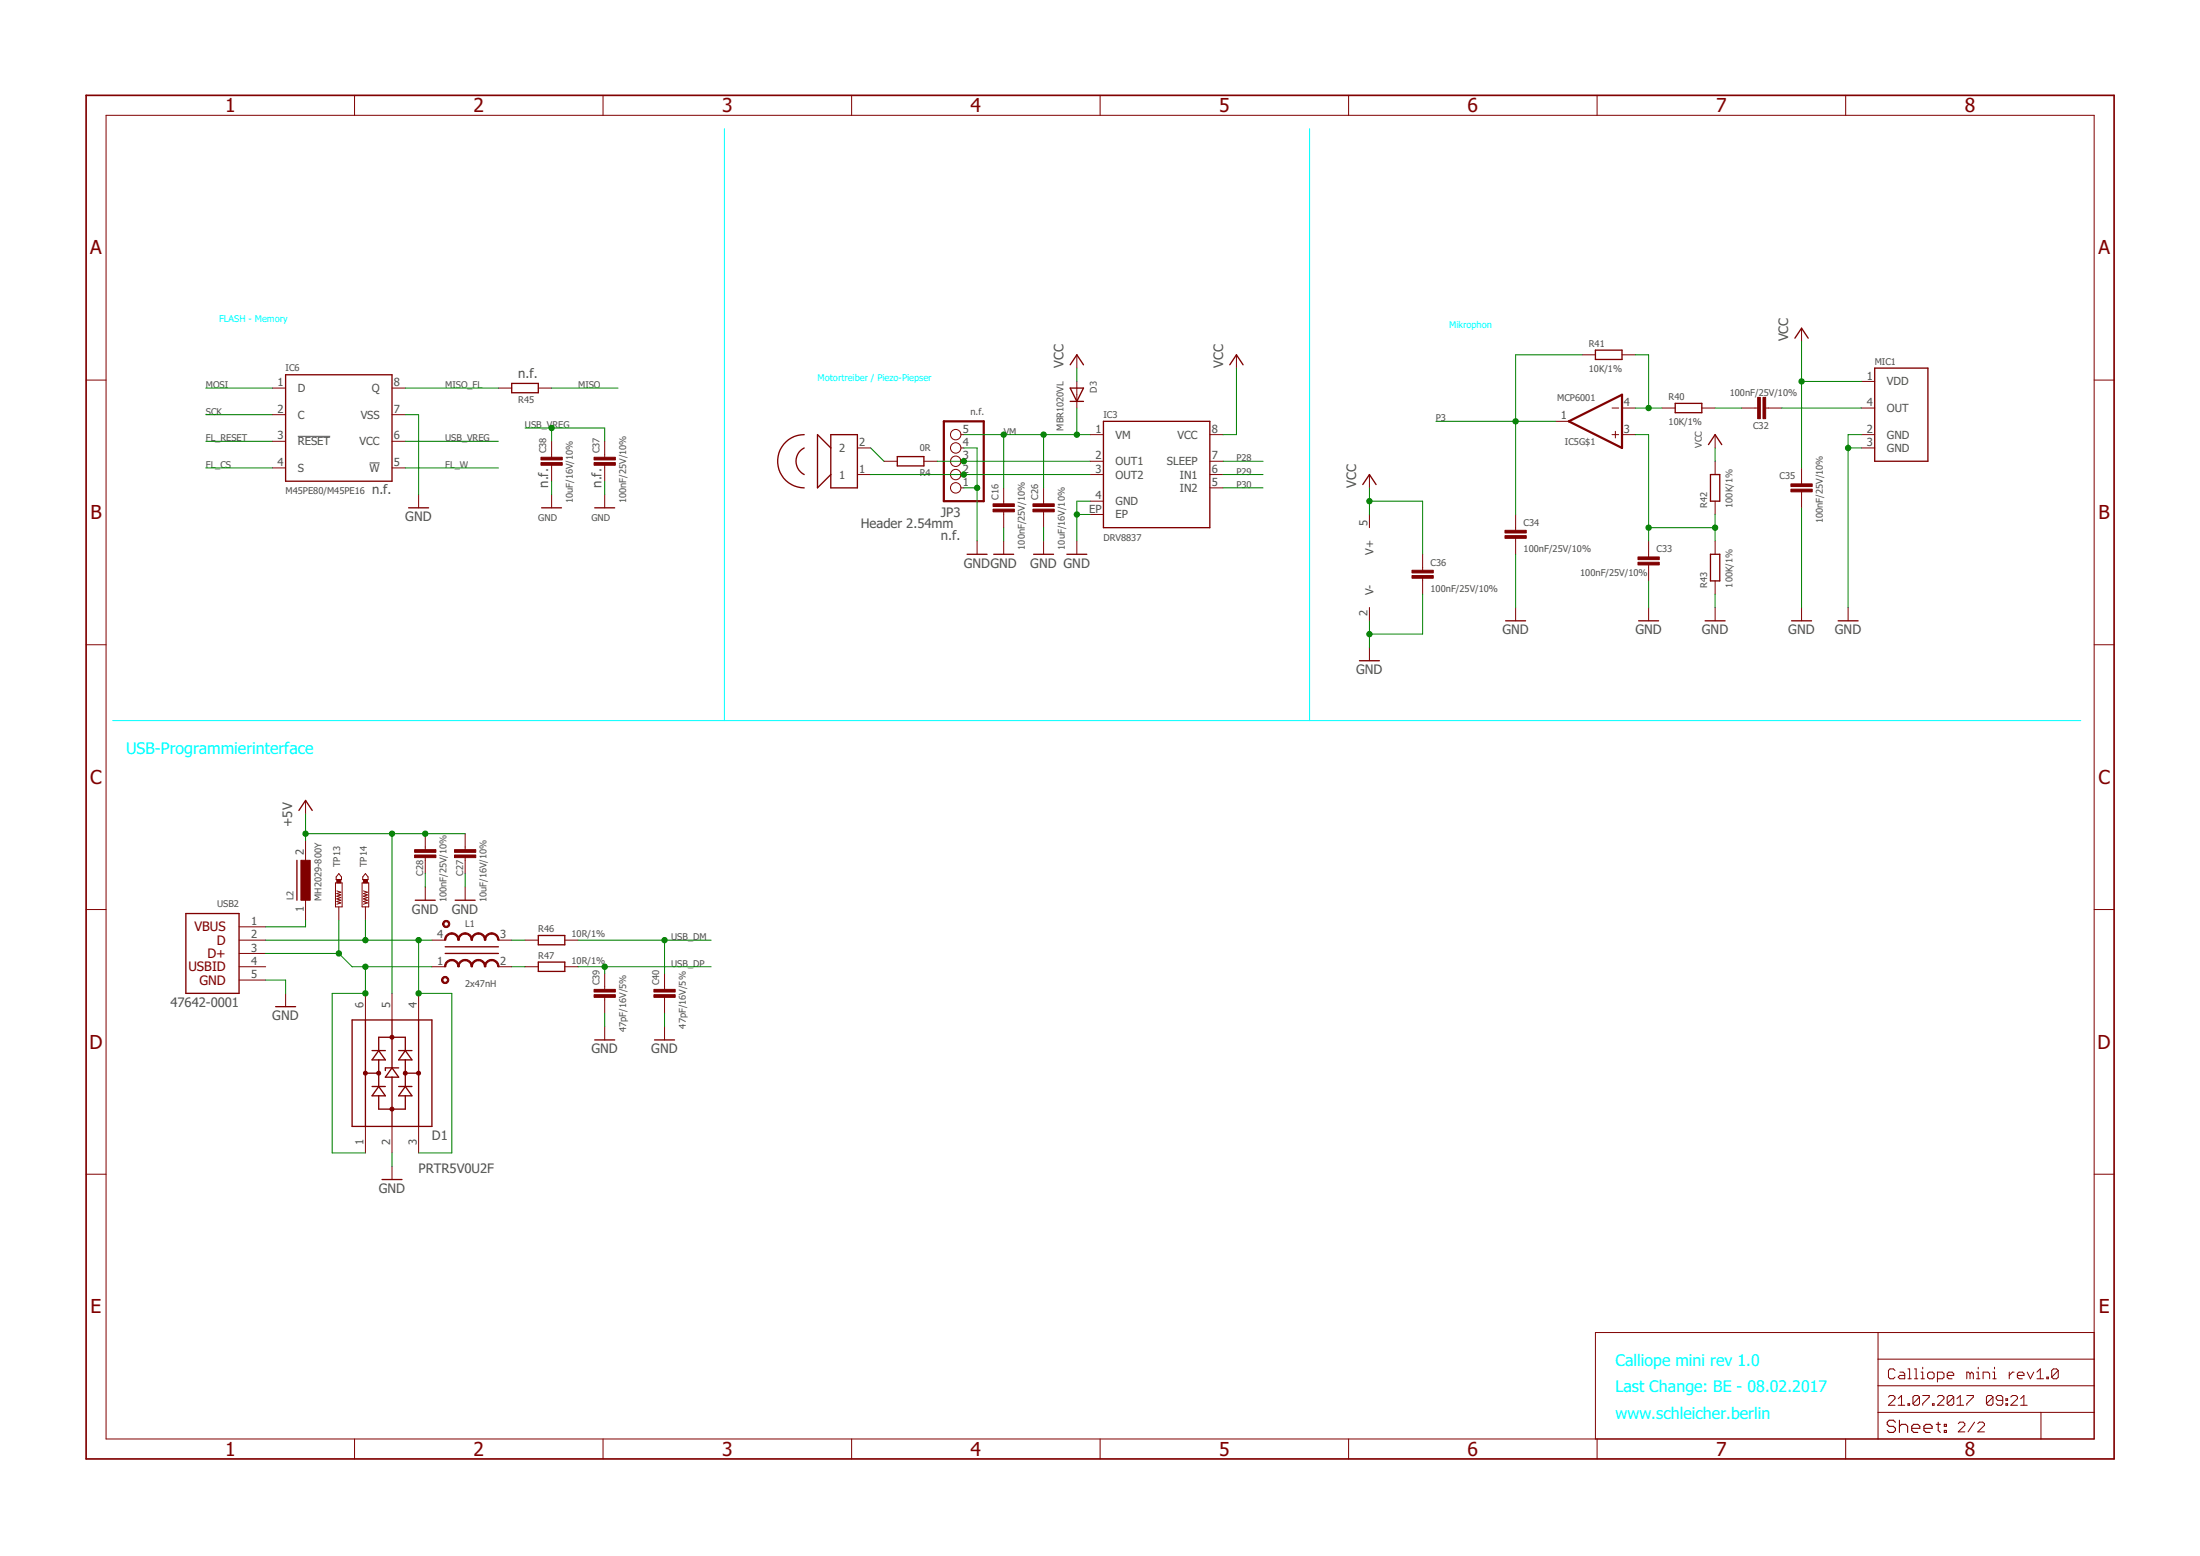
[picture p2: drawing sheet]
<svg xmlns="http://www.w3.org/2000/svg" width="420mm" height="297mm" viewBox="0 0 420 297" stroke-linecap="round" stroke-linejoin="round" font-family="sans-serif">
<path d="M56.9 83.3h6.2M70.6 88.4h1.9" fill="none" stroke="#505050" stroke-width=".19"/>
<g fill="none" stroke="#800000" stroke-width=".19">
<path d="M67.7 18.2v3.8M115.2 18.2v3.8M162.6 18.2v3.8M210.1 18.2v3.8M257.6 18.2v3.8M305 18.2v3.8M352.5 18.2v3.8M20.3 22h379.6v252.7h-379.6zM16.4 72.6h3.9M52 74.1h2.5M52 79.2h2.5M74.9 74.1h2.5"/>
<path d="M74.9 79.2h2.5M95.2 74.1h2.5M102.8 74.1h2.5M205.7 67.7v2.6M205.7 72.8v5.1M236.1 67.7v2.6M302.2 67.7h2.5M307.9 77.9h1.2M309.8 77.9h2.5M309.8 67.7h2.5M317.4 77.9h2.5M325 77.9h2.6"/>
<path d="M332.6 77.9h3.1M337.2 77.9h3.1M344.1 62.7v2.5M355.5 72.8h2.5M355.5 77.9h2.5M399.9 72.6h3.9M52 84.2h2.5M52 89.3h2.5M74.9 84.2h2.5M74.9 89.3h2.5M79.9 94.4v2.5M105.3 84.2v3.1"/>
<path d="M105.3 88.8v3.1M105.3 94.4v2.5M115.5 84.2v3.1M115.5 88.8v3.1M115.5 94.4v2.5M163.7 90.6h2.6M163.7 85.5h2.6M168.8 88.1h2.6M176.4 88.1h2.6M183.5 83h.6M183.5 88.1h.6M183.5 90.6h.6"/>
<path d="M183.5 93.1h.6M183.5 85.5h.6M191.7 93.1v3.1M191.7 97.7v3M199.3 93.1v3.1M199.3 97.7v3M208.2 83h2.5M208.2 88.1h2.5M208.2 90.6h2.5M208.2 95.7h2.5M208.2 98.2h2.5M231.1 83h2.5"/>
<path d="M231.1 88.1h2.5M231.1 90.6h2.5M231.1 93.1h2.5M261.5 90.6v2.5M261.5 98.2v2.5M289.5 98.2v3M297.1 80.4h2.5M307.9 83h1.2M308.5 82.3v1.3M309.8 83h2.5M327.6 83v2.5M327.6 88.1v2.5"/>
<path d="M327.6 95.7v2.5M344.1 89.3v3.1M344.1 93.9v3M355.5 83h2.5M355.5 85.5h2.5M186.6 103.3v2.5M191.7 103.3v2.5M199.3 103.3v2.5M205.7 103.3v2.5M261.5 116v2.5M271.7 105.8v3.1M271.7 110.4v3"/>
<path d="M289.5 102.8v3M289.5 116v2.5M314.9 103.3v3M314.9 107.8v3.1M314.9 116v2.5M327.6 103.3v2.5M327.6 110.9v2.5M327.6 116v2.5M344.1 116v2.5M353 116v2.5M16.4 123.1h3.9M261.5 123.6v2.5"/>
<path d="M399.9 123.1h3.9M58.4 152.8v2.5M81.2 159.2v3M88.8 159.2v3M16.4 173.6h3.9M45.7 176.9h5M45.7 179.5h5M58.4 160.4v5.1M58.4 170.6v5.1M64.1 168.6h1.2v4.5h-1.2zM64.3 170.1l.8 .2-.8 .3 .8 .2-.8 .3 .8 .2-.8 .3 .8 .3-.8 .2 .8 .3-.8 .2M64.7 166.8l.5 .6v.5h-1v-.5z"/>
<path d="M64.7 173.1v2.6M69.2 168.6h1.2v4.5h-1.2zM69.4 170.1l.8 .2-.8 .3 .8 .2-.8 .3 .8 .2-.8 .3 .8 .3-.8 .2 .8 .3-.8 .2M69.8 166.8l.5 .6v.5h-1v-.5zM69.8 173.1v2.6M81.2 163.7v3.1M81.2 169.3v2.6M82.5 179.5h2.5M88.8 163.7v3.1M88.8 169.3v2.6M95.2 179.5h2.5M100.3 179.5h2.5"/>
<path d="M107.9 179.5h2.5M399.9 173.6h3.9M45.7 182h5M45.7 184.6h5M45.7 187.1h5M54.5 189.6v2.6M69.8 189.6v5.1M74.9 189.6v5.1M79.9 189.6v5.1M82.5 184.6h2.5M95.2 184.6h2.5M100.3 184.6h2.5"/>
<path d="M107.9 184.6h2.5M115.5 185.8v3.1M115.5 190.4v3M115.5 196v2.5M126.9 185.8v3.1M126.9 190.4v3M126.9 196v2.5M69.8 215v5.1M74.9 215v5.1M79.9 215v5.1M16.4 224.2h3.9M74.9 222.6v2.6"/>
<path d="M399.9 224.2h3.9M358.7 254.4v20.3M358.7 259.5h41.2M399.9 254.4h-95.2v20.3M67.7 274.7v3.8M115.2 274.7v3.8M162.6 274.7v3.8M210.1 274.7v3.8M257.6 274.7v3.8M305 274.7v3.8M352.5 274.7v3.8M358.7 269.6h41.2"/>
<path d="M358.7 264.5h41.2M360.7 266.7l.3-.3h.6l.3 .3v.3l-1.2 1.3h1.2M361.9 261.6l-.3-.3h-.6l-.3 .3v1.3l.3 .3h.6l.3-.3M362.5 268.3h1.3M362.5 267l.7-.6v1.9M362.8 261.9h.7l.3 .4v.9h-1l-.3-.3 .3-.3h1M364.4 261.3h.3v1.9M364.4 263.2h.6M364.4 268h.3v.3h-.3zM365.6 261.3h.4v1.9M365.6 263.2h.7M366.6 266.7v1.3l-.3 .3h-.7l-.3-.3"/>
<path d="M366.6 266.7l-.3-.3h-.7l-.3 .3v1.3M366.6 266.7l-1.3 1.3M366.9 263.2h.6M366.9 261.9h.3v1.3M367.2 261v.3M367.2 266.4h1.2v.3l-1.2 1.3v.3M368.1 262.3l.3-.4h.7l.3 .4v.6l-.3 .3h-.7l-.3-.3zM369.1 268h.3v.3h-.3zM370 263.2h.9l.4-.3v-.6l-.4-.4h-.9v1.9M370 266.7l.3-.3h.6l.4 .3v.3l-1.3 1.3h1.3M371.9 262.6h1.2v-.3l-.3-.4h-.6l-.3 .4v.6l.3 .3h.6M373.1 266.7l-.3-.3h-.6l-.3 .3v1.3"/>
<path d="M373.1 266.7v1.3l-.3 .3h-.6l-.3-.3M373.1 266.7l-1.2 1.3M373.7 268.3h1.3M373.7 267l.7-.6v1.9M374 271.8l.3-.3h.6l.3 .3v.3l-1.2 1.2h1.2M375.6 266.4h1.3v.3l-1.3 1.3v.3M376.2 262.3l-.3-.4h-.3v1.3M376.2 262.3v.9M376.2 262.3l.4-.4 .3 .4v.9M377.1 271.5l-1.2 1.8M377.5 263.2h.6M377.5 261.9h.3v1.3"/>
<path d="M377.7 271.8l.3-.3h.7l.3 .3v.3l-1.3 1.2h1.3M377.8 261v.3M378.7 263.2v-1.3h1l.3 .4v.9M380.6 263.2h.6M380.6 261.9h.3v1.3M380.6 266.7v1.3l-.3 .3h-.6l-.3-.3M380.6 266.7l-.3-.3h-.6l-.3 .3v1.3M380.6 266.7l-1.2 1.3M380.9 261v.3M382.5 267.3h-.9l-.4-.3v-.3l.4-.3h.6l.3 .3v1.3l-.3 .3h-.6l-.4-.3M383.1 268h.3v.3h-.3zM383.1 267h.3v.3h-.3z"/>
<path d="M383.7 261.9v1.3M384 266.7l.3-.3h.7l.3 .3v.3l-1.3 1.3h1.3M384.7 261.9h-.4l-.6 .7M385.3 262.6h1.2v-.3l-.3-.4h-.6l-.3 .4v.6l.3 .3h.6M385.9 267l.6-.6v1.9M385.9 268.3h1.3M387.2 261.9l.6 1.3 .6-1.3M389 263.2h1.3M389 261.9l.7-.6v1.9M389.8 269.6v5.1M390.9 262.9h.3v.3h-.3zM393.1 261.6l-.3-.3h-.6l-.4 .3v1.3"/>
<path d="M393.1 261.6v1.3l-.3 .3h-.6l-.4-.3M393.1 261.6l-1.3 1.3"/>
<circle cx="182.5" cy="93.1" r=".99"/>
<circle cx="182.5" cy="90.6" r=".99"/>
<circle cx="182.5" cy="88.1" r=".99"/>
<circle cx="182.5" cy="85.5" r=".99"/>
<circle cx="182.5" cy="83" r=".99"/>
</g>
<path d="M362 271.5l-.4-.4h-.8l-.4 .4v.4l.4 .4h.8l.4 .4v.4l-.4 .4h-.8l-.4-.4M362.8 271.1v2.4M362.8 272.3l.4-.4h.7l.4 .4v1.2M365.1 272.7h1.5v-.4l-.3-.4h-.8l-.4 .4v.8l.4 .4h.8M367.4 272.7h1.6v-.4l-.4-.4h-.8l-.4 .4v.8l.4 .4h.8M369.8 271.9h.8M370.2 271.5v1.6l.4 .4M371.3 271.9h.4v.4h-.4zM371.3 273.1h.4v.4h-.4z" fill="none" stroke="#800000" stroke-width=".21"/>
<path d="M16.4 18.2h387.4v260.3h-387.4z" fill="none" stroke="#800000" stroke-width=".32"/>
<g fill="none" stroke="#800000" stroke-width=".25">
<path d="M54.5 71.5h20.4v20.4h-20.4zM97.7 73.2h5.1v1.8h-5.1zM204.4 74.1h2.5l-1.2 2.5zM204.4 76.6h2.5M204.4 69.6l1.3-1.9 1.2 1.9M234.9 69.6l1.2-1.9 1.3 1.9M304.7 66.8h5.1v1.8h-5.1zM319.9 77h5.1v1.8h-5.1zM342.8 64.6l1.3-1.9 1.2 1.9M358 70.3h10.2v17.8h-10.2zM78 96.9h3.9M103.4 96.9h3.8"/>
<path d="M113.6 96.9h3.8M153.6 85.5a2.84 2.84 0 0 0-1.6 2.6 2.84 2.84 0 0 0 1.6 2.5M153.6 83a5.1 5.1 0 0 0-5.1 5.1 5.1 5.1 0 0 0 5.1 5M158.7 83h5v10.1h-5zM158.7 85.5l-2.6-2.5v10.1l2.6-2.5M171.4 87.2h5v1.7h-5zM210.7 80.4h20.4v20.3h-20.4zM260.3 92.5l1.2-1.9 1.3 1.9M326.3 84.9l1.3-1.9 1.2 1.9M326.7 90.6h1.7v5.1h-1.7zM184.7 105.8h3.8M189.8 105.8h3.8"/>
<path d="M197.4 105.8h3.8M203.8 105.8h3.8M287.5 118.5h3.9M312.9 118.5h3.9M325.6 118.5h3.9M326.7 105.8h1.7v5.1h-1.7zM342.2 118.5h3.8M351 118.5h3.9M259.6 126.1h3.8M57.1 154.7l1.3-1.9 1.2 1.9M35.5 174.4h10.2v15.2h-10.2zM56.7 164.2v7.7"/>
<path d="M79.3 171.9h3.8M86.9 171.9h3.8M102.8 178.6h5.1v1.8h-5.1zM52.6 192.2h3.9M67.2 194.7h15.3v20.3h-15.3zM69.8 194.7v20.3M74.9 194.7v9.2M79.9 194.7v20.3M85 182h10.2M85 180.7h10.2M102.8 183.7h5.1v1.7h-5.1zM113.6 198.5h3.8"/>
<path d="M125 198.5h3.8M69.8 204.9h2.5M71.1 200.6h2.5M71.1 207.4h2.5M72.3 200.6v-2.6h5.1v2.6M72.3 202.3v5.1M72.3 209.2v2.5h5.1v-2.5M72.3 200.6l1.3 1.7h-2.5zM72.3 207.4l1.3 1.8h-2.5zM74.9 205.6v9.4M74.9 203.9l1.2 1.7h-2.5zM76.1 200.6h2.6"/>
<path d="M76.1 203.9h-2.5v.5M76.1 207.4h2.6M77.4 204.9h2.5M77.4 200.6l1.3 1.7h-2.6zM77.4 207.4l1.3 1.8h-2.6zM77.4 202.3v5.1M73 225.2h3.8"/>
</g>
<path d="M180.3 80.4h7.6v15.3h-7.6zM299.6 80.4l10.2-5v10.1z" fill="none" stroke="#800000" stroke-width=".42"/>
<g fill="#800000" stroke="#800000" stroke-width=".19">
<path d="M64.3 167.9h.8v.7h-.8z"/>
<path d="M69.4 167.9h.8v.7h-.8z"/>
<path d="M189.7 97.2h4v.5h-4z"/>
<path d="M189.7 96.2h4v.5h-4z"/>
<path d="M197.3 97.2h4v.5h-4z"/>
<path d="M197.3 96.2h4v.5h-4z"/>
<path d="M336.7 75.9h.5v4h-.5z"/>
<path d="M335.7 75.9h.5v4h-.5z"/>
<path d="M312.8 107.3h4.1v.5h-4.1z"/>
<path d="M312.8 106.3h4.1v.5h-4.1z"/>
<path d="M287.4 102.3h4.1v.5h-4.1z"/>
<path d="M287.4 101.2h4.1v.5h-4.1z"/>
<path d="M113.5 88.3h4v.5h-4z"/>
<path d="M113.5 87.3h4v.5h-4z"/>
<path d="M103.3 88.3h4.1v.5h-4.1z"/>
<path d="M103.3 87.3h4.1v.5h-4.1z"/>
<path d="M86.8 163.2h4.1v.5h-4.1z"/>
<path d="M86.8 162.2h4.1v.5h-4.1z"/>
<path d="M79.2 163.2h4v.5h-4z"/>
<path d="M79.2 162.2h4v.5h-4z"/>
<path d="M113.5 189.9h4v.5h-4z"/>
<path d="M113.5 188.9h4v.5h-4z"/>
<path d="M124.9 189.9h4v.5h-4z"/>
<path d="M124.9 188.9h4v.5h-4z"/>
<path d="M57.5 164.2h1.7v7.7h-1.7z"/>
<path d="M342 93.4h4.1v.5h-4.1z"/>
<path d="M342 92.4h4.1v.5h-4.1z"/>
<path d="M269.7 109.9h4v.5h-4z"/>
<path d="M269.7 108.9h4v.5h-4z"/>
</g>
<g fill="#800000" stroke="#800000" stroke-width=".19">
<path d="M69.4 204.7a.38 .38 0 0 1 .7-.1 .38 .38 0 0 1-.2 .6 .38 .38 0 0 1-.5-.3l.3-.2 .2 .2-.1 .1-.4-.1z" fill-rule="evenodd"/>
<path d="M72 204.7a.38 .38 0 0 1 .6-.1 .38 .38 0 0 1-.1 .6 .38 .38 0 0 1-.6-.3l.4-.2 .2 .2-.2 .1-.4-.1z" fill-rule="evenodd"/>
<path d="M74.5 197.8a.38 .38 0 0 1 .6-.1 .38 .38 0 0 1-.1 .7 .38 .38 0 0 1-.5-.4l.3-.1 .2 .1-.1 .1-.4-.1z" fill-rule="evenodd"/>
<path d="M74.5 211.5a.38 .38 0 0 1 .6 0 .38 .38 0 0 1-.1 .6 .38 .38 0 0 1-.5-.4l.3-.1 .2 .1-.1 .2-.4-.2z" fill-rule="evenodd"/>
<path d="M77.1 204.7a.38 .38 0 0 1 .6-.1 .38 .38 0 0 1-.1 .6 .38 .38 0 0 1-.6-.3l.3-.2 .2 .2-.1 .1-.4-.1z" fill-rule="evenodd"/>
<path d="M79.6 204.7a.38 .38 0 0 1 .6-.1 .38 .38 0 0 1-.1 .6 .38 .38 0 0 1-.5-.3l.3-.2 .2 .2-.2 .1-.3-.1z" fill-rule="evenodd"/>
<path d="M85.3 183.6l.5-.4h.5v.2l-.7 .3-.3 .3-.1 .6h-.3l.1-.5z" fill-rule="evenodd"/>
<path d="M86.3 183.2a1.37 1.37 0 0 1 1.4 1.4h-.3l-.2-.8-.4-.3-.5-.1z" fill-rule="evenodd"/>
<path d="M87.8 183.6l.6-.4h.4v.2l-.7 .3-.3 .3-.1 .6h-.3l.1-.5z" fill-rule="evenodd"/>
<path d="M88.8 183.2a1.37 1.37 0 0 1 1.4 1.4h-.2l-.3-.8-.4-.3-.5-.1z" fill-rule="evenodd"/>
<path d="M90.4 183.6l.5-.4h.5v.2l-.7 .3-.4 .3-.1 .6h-.2v-.5z" fill-rule="evenodd"/>
<path d="M91.4 183.2a1.37 1.37 0 0 1 1.4 1.4h-.3l-.2-.8-.4-.3-.5-.1z" fill-rule="evenodd"/>
<path d="M92.9 183.6l.6-.4h.4v.2l-.7 .3-.3 .3-.1 .6h-.3l.1-.5z" fill-rule="evenodd"/>
<path d="M93.9 183.2a1.37 1.37 0 0 1 1.4 1.4h-.2l-.3-.8-.4-.3-.5-.1z" fill-rule="evenodd"/>
<path d="M85.3 178.5l.5-.4h.5v.2l-.7 .3-.3 .4-.1 .5h-.3l.1-.5z" fill-rule="evenodd"/>
<path d="M86.3 178.1a1.37 1.37 0 0 1 1.4 1.4h-.3l-.2-.7-.4-.4-.5-.1z" fill-rule="evenodd"/>
<path d="M87.8 178.5l.6-.4h.4v.2l-.7 .3-.3 .4-.1 .5h-.3l.1-.5z" fill-rule="evenodd"/>
<path d="M88.8 178.1a1.37 1.37 0 0 1 1.4 1.4h-.2l-.3-.7-.4-.4-.5-.1z" fill-rule="evenodd"/>
<path d="M90.4 178.5l.5-.4h.5v.2l-.7 .3-.4 .4-.1 .5h-.2v-.5z" fill-rule="evenodd"/>
<path d="M91.4 178.1a1.37 1.37 0 0 1 1.4 1.4h-.3l-.2-.7-.4-.4-.5-.1z" fill-rule="evenodd"/>
<path d="M92.9 178.5l.6-.4h.4v.2l-.7 .3-.3 .4-.1 .5h-.3l.1-.5z" fill-rule="evenodd"/>
<path d="M93.9 178.1a1.37 1.37 0 0 1 1.4 1.4h-.2l-.3-.7-.4-.4-.5-.1z" fill-rule="evenodd"/>
<path d="M84.5 186.6a.69 .69 0 0 1 1.1 .1 .69 .69 0 0 1-.4 1 .69 .69 0 0 1-.9-.6h.3a.44 .44 0 0 1 .6-.4 .44 .44 0 0 1 .1 .7 .44 .44 0 0 1-.7-.2v-.1h-.3z" fill-rule="evenodd"/>
<path d="M84.7 175.9a.69 .69 0 0 1 1.1 .1 .69 .69 0 0 1-.4 1.1 .69 .69 0 0 1-.9-.7h.3a.44 .44 0 0 1 .6-.4 .44 .44 0 0 1 .1 .7 .44 .44 0 0 1-.7-.1v-.2h-.3z" fill-rule="evenodd"/>
</g>
<g fill="none" stroke="#008000" stroke-width=".19">
<path d="M39.3 79.2h12.7M39.3 74.1h12.7M77.4 79.2h2.5v15.2M77.4 74.1h17.8M105.3 74.1h12.7M205.7 70.3v2.5M205.7 77.9v5.1M236.1 70.3v12.7h-2.5M302.2 67.7h-12.7v30.5M312.3 67.7h2.6v10.2M312.3 77.9h5.1M327.6 77.9h5"/>
<path d="M340.3 77.9h15.2M344.1 65.2v24.1M344.1 72.8h11.4M39.3 84.2h12.7M39.3 89.3h12.7M77.4 84.2h17.8M77.4 89.3h17.8M100.3 81.7h15.2v2.5M105.3 81.7v2.5M105.3 91.9v2.5M115.5 91.9v2.5M166.3 90.6h41.9"/>
<path d="M166.3 85.5l2.5 2.6M179 88.1h29.2M184.1 93.1h2.5M184.1 85.5h2.5v17.8M184.1 83h24.1M191.7 83v10.1M199.3 83v10.1M205.7 98.2h2.5M208.2 95.7h-2.5v7.6M233.6 93.1h7.6M233.6 88.1h7.6M233.6 90.6h7.6"/>
<path d="M261.5 95.7h10.2v10.1M261.5 93.1v5.1M274.2 80.4h22.9M312.3 83h2.6v20.3M327.6 85.5v2.6M327.6 98.2v5.1M344.1 96.9v19.1M353 85.5h2.5M355.5 83h-2.5v33M191.7 100.7v2.6M199.3 100.7v2.6M261.5 118.5v5.1"/>
<path d="M271.7 113.4v7.7h-10.2M289.5 105.8v10.2M314.9 110.9v5.1M314.9 100.7h12.7M327.6 113.4v2.6M58.4 155.3v5.1M58.4 159.2h30.4M74.9 159.2v30.4M50.7 179.5h31.8M58.4 175.7v1.2h-7.7M64.7 175.7v6.3M69.8 175.7v3.8"/>
<path d="M79.9 179.5v10.1h6.4v30.5h-6.4M81.2 166.8v2.5M88.8 166.8v2.5M97.7 179.5h2.6M110.4 179.5h25.4M126.9 179.5v6.3M50.7 187.1h3.8v2.5M50.7 182h14M64.7 182l2.5 2.6h15.3M69.8 184.6v5h-6.4v30.5h6.4M97.7 184.6h2.6M110.4 184.6h25.4"/>
<path d="M115.5 184.6v1.2M115.5 193.4v2.6M126.9 193.4v2.6M74.9 220.1v2.5"/>
</g>
<g fill="#008000" stroke="#008000" stroke-width=".19">
<circle cx="205.7" cy="98.2" r=".51"/>
<circle cx="186.6" cy="93.1" r=".51"/>
<circle cx="353" cy="85.5" r=".51"/>
<circle cx="261.5" cy="121.1" r=".51"/>
<circle cx="344.1" cy="72.8" r=".51"/>
<circle cx="261.5" cy="95.7" r=".51"/>
<circle cx="289.5" cy="80.4" r=".51"/>
<circle cx="105.3" cy="81.7" r=".51"/>
<circle cx="205.7" cy="83" r=".51"/>
<circle cx="191.7" cy="83" r=".51"/>
<circle cx="199.3" cy="83" r=".51"/>
<circle cx="184.1" cy="88.1" r=".51"/>
<circle cx="184.1" cy="90.6" r=".51"/>
<circle cx="327.6" cy="100.7" r=".51"/>
<circle cx="314.9" cy="100.7" r=".51"/>
<circle cx="314.9" cy="77.9" r=".51"/>
<circle cx="126.9" cy="179.5" r=".51"/>
<circle cx="115.5" cy="184.6" r=".51"/>
<circle cx="58.4" cy="159.2" r=".51"/>
<circle cx="81.2" cy="159.2" r=".51"/>
<circle cx="74.9" cy="159.2" r=".51"/>
<circle cx="64.7" cy="182" r=".51"/>
<circle cx="69.8" cy="189.6" r=".51"/>
<circle cx="69.8" cy="184.6" r=".51"/>
<circle cx="69.8" cy="179.5" r=".51"/>
<circle cx="79.9" cy="189.6" r=".51"/>
<circle cx="79.9" cy="179.5" r=".51"/>
</g>
<path d="M138.3 24.6v113M250.1 24.6v113M21.5 137.6h375.9" fill="none" stroke="#0ff" stroke-width=".19"/>
<g font-size="3.7" fill="#800000">
<text x="43" y="21.4">1</text>
<text x="90.5" y="21.4">2</text>
<text x="137.9" y="21.4">3</text>
<text x="185.4" y="21.4">4</text>
<text x="232.8" y="21.4">5</text>
<text x="280.3" y="21.4">6</text>
<text x="327.8" y="21.4">7</text>
<text x="375.2" y="21.4">8</text>
<text x="17.3" y="48.6">A</text>
<text x="400.7" y="48.6">A</text>
<text x="17.3" y="99.1">B</text>
<text x="400.8" y="99.1">B</text>
<text x="17.3" y="149.7">C</text>
<text x="400.7" y="149.7">C</text>
<text x="17.1" y="200.2">D</text>
<text x="400.6" y="200.2">D</text>
<text x="17.3" y="250.7">E</text>
<text x="400.8" y="250.7">E</text>
<text x="43" y="277.9">1</text>
<text x="90.5" y="277.9">2</text>
<text x="137.9" y="277.9">3</text>
<text x="185.4" y="277.9">4</text>
<text x="232.8" y="277.9">5</text>
<text x="280.3" y="277.9">6</text>
<text x="327.8" y="277.9">7</text>
<text x="375.2" y="277.9">8</text>
</g>
<g font-size="3.1" fill="#0ff">
<text x="24.1" y="143.9">USB-Programmierinterface</text>
<text x="308.5" y="260.7">Calliope mini rev 1.0</text>
<text x="308.5" y="265.8">Last Change: BE - 08.02.2017</text>
<text x="308.5" y="270.9">www.schleicher.berlin</text>
</g>
<g font-size="2.5" fill="#505050">
<text x="341.5" y="65.2" transform="rotate(-90 341.5 65.2)">VCC</text>
<text x="203.1" y="70.3" transform="rotate(-90 203.1 70.3)">VCC</text>
<text x="233.6" y="70.3" transform="rotate(-90 233.6 70.3)">VCC</text>
<text x="99" y="72.2">n.f.</text>
<text x="71.1" y="94.4">n.f.</text>
<text x="104.7" y="93.1" transform="rotate(-90 104.7 93.1)">n.f.</text>
<text x="114.9" y="93.1" transform="rotate(-90 114.9 93.1)">n.f.</text>
<text x="259" y="93.1" transform="rotate(-90 259 93.1)">VCC</text>
<text x="77.4" y="99.5">GND</text>
<text x="164.4" y="100.7">Header 2.54mm</text>
<text x="179.7" y="98.7">JP3</text>
<text x="179.7" y="103.2">n.f.</text>
<text x="184.1" y="108.4">GNDGND</text>
<text x="196.8" y="108.4">GND GND</text>
<text x="286.9" y="121.1">GND</text>
<text x="312.3" y="121.1">GND</text>
<text x="325" y="121.1">GND</text>
<text x="341.5" y="121.1">GND</text>
<text x="350.4" y="121.1">GND</text>
<text x="259" y="128.7">GND</text>
<text x="55.8" y="157.9" transform="rotate(-90 55.8 157.9)">+5V</text>
<text x="78.7" y="174.4">GND</text>
<text x="86.3" y="174.4">GND</text>
<text x="32.6" y="192.2">47642-0001</text>
<text x="52" y="194.7">GND</text>
<text x="113" y="201.1">GND</text>
<text x="124.4" y="201.1">GND</text>
<text x="82.5" y="217.6">D1</text>
<text x="72.3" y="227.7">GND</text>
<text x="79.9" y="223.9">PRTR5V0U2F</text>
</g>
<g font-size="2.5" fill="#800000">
<text x="37.1" y="177.8">VBUS</text>
<text x="36" y="185.4">USBID</text>
<text x="39.6" y="182.9">D+</text>
<text x="41.4" y="180.4">D</text>
<text x="38.1" y="188">GND</text>
</g>
<g font-size="2.1" fill="#505050">
<text x="53" y="73.7">1</text>
<text x="56.9" y="74.8">D</text>
<text x="71" y="74.8">Q</text>
<text x="75.2" y="73.7">8</text>
<text x="310.1" y="77.5">4</text>
<text x="356.5" y="72.5">1</text>
<text x="356.5" y="77.5">4</text>
<text x="360.4" y="73.6">VDD</text>
<text x="53" y="78.8">2</text>
<text x="53" y="83.9">3</text>
<text x="56.9" y="79.9">C</text>
<text x="68.9" y="79.9">VSS</text>
<text x="75.2" y="78.8">7</text>
<text x="75.2" y="83.9">6</text>
<text x="183.9" y="82.6">5</text>
<text x="209.2" y="82.6">1</text>
<text x="213.1" y="83.7">VM</text>
<text x="224.9" y="83.7">VCC</text>
<text x="231.4" y="82.6">8</text>
<text x="298.1" y="80.1">1</text>
<text x="310.1" y="82.6">3</text>
<text x="356.5" y="82.6">2</text>
<text x="360.4" y="78.6">OUT</text>
<text x="360.4" y="83.7">GND</text>
<text x="53" y="89">4</text>
<text x="56.9" y="85">RESET</text>
<text x="68.7" y="85">VCC</text>
<text x="75.2" y="89">5</text>
<text x="160.2" y="86.3">2</text>
<text x="164.1" y="85.1">2</text>
<text x="183.9" y="87.7">3</text>
<text x="183.9" y="85.1">4</text>
<text x="209.2" y="87.7">2</text>
<text x="213.1" y="88.8">OUT1</text>
<text x="222.9" y="88.8">SLEEP</text>
<text x="231.4" y="87.7">7</text>
<text x="356.5" y="85.1">3</text>
<text x="360.4" y="86.3">GND</text>
<text x="56.9" y="90.1">S</text>
<text x="70.6" y="90.1">W</text>
<text x="160.2" y="91.3">1</text>
<text x="164.1" y="90.2">1</text>
<text x="183.9" y="92.8">1</text>
<text x="183.9" y="90.2">2</text>
<text x="209.2" y="90.2">3</text>
<text x="209.2" y="95.3">4</text>
<text x="213.1" y="91.3">OUT2</text>
<text x="225.3" y="93.9">IN2</text>
<text x="225.3" y="91.3">IN1</text>
<text x="231.4" y="92.8">5</text>
<text x="231.4" y="90.2">6</text>
<text x="208" y="97.8">EP</text>
<text x="213.1" y="96.4">GND</text>
<text x="213.1" y="99">EP</text>
<text x="261.2" y="100.4" transform="rotate(-90 261.2 100.4)">5</text>
<text x="262.3" y="105.9" transform="rotate(-90 262.3 105.9)">V+</text>
<text x="262.3" y="113.6" transform="rotate(-90 262.3 113.6)">V-</text>
<text x="261.2" y="117.5" transform="rotate(-90 261.2 117.5)">2</text>
<text x="58" y="163.2" transform="rotate(-90 58 163.2)">2</text>
<text x="48" y="176.6">1</text>
<text x="48" y="179.1">2</text>
<text x="58" y="174.1" transform="rotate(-90 58 174.1)">1</text>
<text x="83.5" y="179.1">4</text>
<text x="95.5" y="179.1">3</text>
<text x="48" y="181.7">3</text>
<text x="48" y="184.2">4</text>
<text x="83.5" y="184.2">1</text>
<text x="95.5" y="184.2">2</text>
<text x="48" y="186.7">5</text>
<text x="69.4" y="192.4" transform="rotate(-90 69.4 192.4)">6</text>
<text x="74.5" y="192.4" transform="rotate(-90 74.5 192.4)">5</text>
<text x="79.6" y="192.4" transform="rotate(-90 79.6 192.4)">4</text>
<text x="69.4" y="218.5" transform="rotate(-90 69.4 218.5)">1</text>
<text x="74.5" y="218.5" transform="rotate(-90 74.5 218.5)">2</text>
<text x="79.6" y="218.5" transform="rotate(-90 79.6 218.5)">3</text>
</g>
<g font-size="1.8" fill="#0ff">
<text x="41.8" y="61.4">FLASH - Memory</text>
<text x="276.8" y="62.6">Mikrophon</text>
<text x="156.1" y="72.8">Motortreiber / Piezo-Piepser</text>
</g>
<g font-size="1.8" fill="#505050">
<text x="54.5" y="70.9">IC6</text>
<text x="303.4" y="71">10K/1%</text>
<text x="303.4" y="66.2">R41</text>
<text x="358" y="69.6">MIC1</text>
<text x="39.3" y="74.1">MOSI</text>
<text x="85" y="74.1">MISO_FL</text>
<text x="99" y="77">R45</text>
<text x="110.4" y="74.1">MISO</text>
<text x="209.5" y="75" transform="rotate(-90 209.5 75)">D3</text>
<text x="297.4" y="76.6">MCP6001</text>
<text x="318.7" y="76.4">R40</text>
<text x="330.4" y="75.6">100nF/25V/10%</text>
<text x="39.3" y="79.2">SCK</text>
<text x="100.3" y="81.7">USB_VREG</text>
<text x="185.3" y="79.2">n.f.</text>
<text x="191.7" y="83">VM</text>
<text x="203.1" y="82.2" transform="rotate(-90 203.1 82.2)">MBR1020VL</text>
<text x="210.7" y="79.8">IC3</text>
<text x="274.2" y="80.4">P3</text>
<text x="318.7" y="81.2">10K/1%</text>
<text x="334.8" y="81.9">C32</text>
<text x="39.3" y="84.2">FL_RESET</text>
<text x="39.3" y="89.3">FL_CS</text>
<text x="85" y="84.2">USB_VREG</text>
<text x="85" y="89.3">FL_W</text>
<text x="104.3" y="86.5" transform="rotate(-90 104.3 86.5)">C38</text>
<text x="114.5" y="86.5" transform="rotate(-90 114.5 86.5)">C37</text>
<text x="175.6" y="86">0R</text>
<text x="236.1" y="88">P28</text>
<text x="298.9" y="84.9">IC5G$1</text>
<text x="325" y="85.5" transform="rotate(-90 325 85.5)">VCC</text>
<text x="54.5" y="94.4">M45PE80/M45PE16</text>
<text x="175.6" y="90.8">R4</text>
<text x="190.7" y="95.4" transform="rotate(-90 190.7 95.4)">C16</text>
<text x="198.3" y="95.4" transform="rotate(-90 198.3 95.4)">C26</text>
<text x="236.1" y="93.1">P30</text>
<text x="236.1" y="90.6">P29</text>
<text x="339.9" y="91.5">C35</text>
<text x="102.8" y="99.5">GND</text>
<text x="109.4" y="96" transform="rotate(-90 109.4 96)">10uF/16V/10%</text>
<text x="113" y="99.5">GND</text>
<text x="119.6" y="96" transform="rotate(-90 119.6 96)">100nF/25V/10%</text>
<text x="291" y="100.4">C34</text>
<text x="326.1" y="96.9" transform="rotate(-90 326.1 96.9)">R42</text>
<text x="330.9" y="96.9" transform="rotate(-90 330.9 96.9)">100K/1%</text>
<text x="348.1" y="99.9" transform="rotate(-90 348.1 99.9)">100nF/25V/10%</text>
<text x="195.7" y="104.9" transform="rotate(-90 195.7 104.9)">100nF/25V/10%</text>
<text x="203.4" y="104.9" transform="rotate(-90 203.4 104.9)">10uF/16V/10%</text>
<text x="210.7" y="103.3">DRV8837</text>
<text x="273.2" y="108">C36</text>
<text x="291" y="105.4">100nF/25V/10%</text>
<text x="316.4" y="105.4">C33</text>
<text x="273.2" y="113.1">100nF/25V/10%</text>
<text x="301.8" y="109.9">100nF/25V/10%</text>
<text x="326.1" y="112.2" transform="rotate(-90 326.1 112.2)">R43</text>
<text x="330.9" y="112.2" transform="rotate(-90 330.9 112.2)">100K/1%</text>
<text x="65" y="165.5" transform="rotate(-90 65 165.5)">TP13</text>
<text x="70" y="165.5" transform="rotate(-90 70 165.5)">TP14</text>
<text x="80.8" y="167.2" transform="rotate(-90 80.8 167.2)">C28</text>
<text x="88.4" y="167.2" transform="rotate(-90 88.4 167.2)">C27</text>
<text x="41.5" y="173.1">USB2</text>
<text x="56.1" y="171.8" transform="rotate(-90 56.1 171.8)">L2</text>
<text x="61.4" y="172" transform="rotate(-90 61.4 172)">MH2029-800Y</text>
<text x="85.3" y="172.2" transform="rotate(-90 85.3 172.2)">100nF/25V/10%</text>
<text x="92.9" y="172.2" transform="rotate(-90 92.9 172.2)">10uF/16V/10%</text>
<text x="88.8" y="176.9">L1</text>
<text x="102.8" y="178">R46</text>
<text x="109.1" y="179">10R/1%</text>
<text x="128.2" y="179.5">USB_DM</text>
<text x="102.8" y="183">R47</text>
<text x="109.1" y="184">10R/1%</text>
<text x="128.2" y="184.5">USB_DP</text>
<text x="88.8" y="188.4">2x47nH</text>
<text x="114.5" y="188.1" transform="rotate(-90 114.5 188.1)">C39</text>
<text x="125.9" y="188.1" transform="rotate(-90 125.9 188.1)">C40</text>
<text x="119.6" y="197" transform="rotate(-90 119.6 197)">47pF/16V/5%</text>
<text x="131" y="196.4" transform="rotate(-90 131 196.4)">47pF/16V/5%</text>
</g>
</svg>
